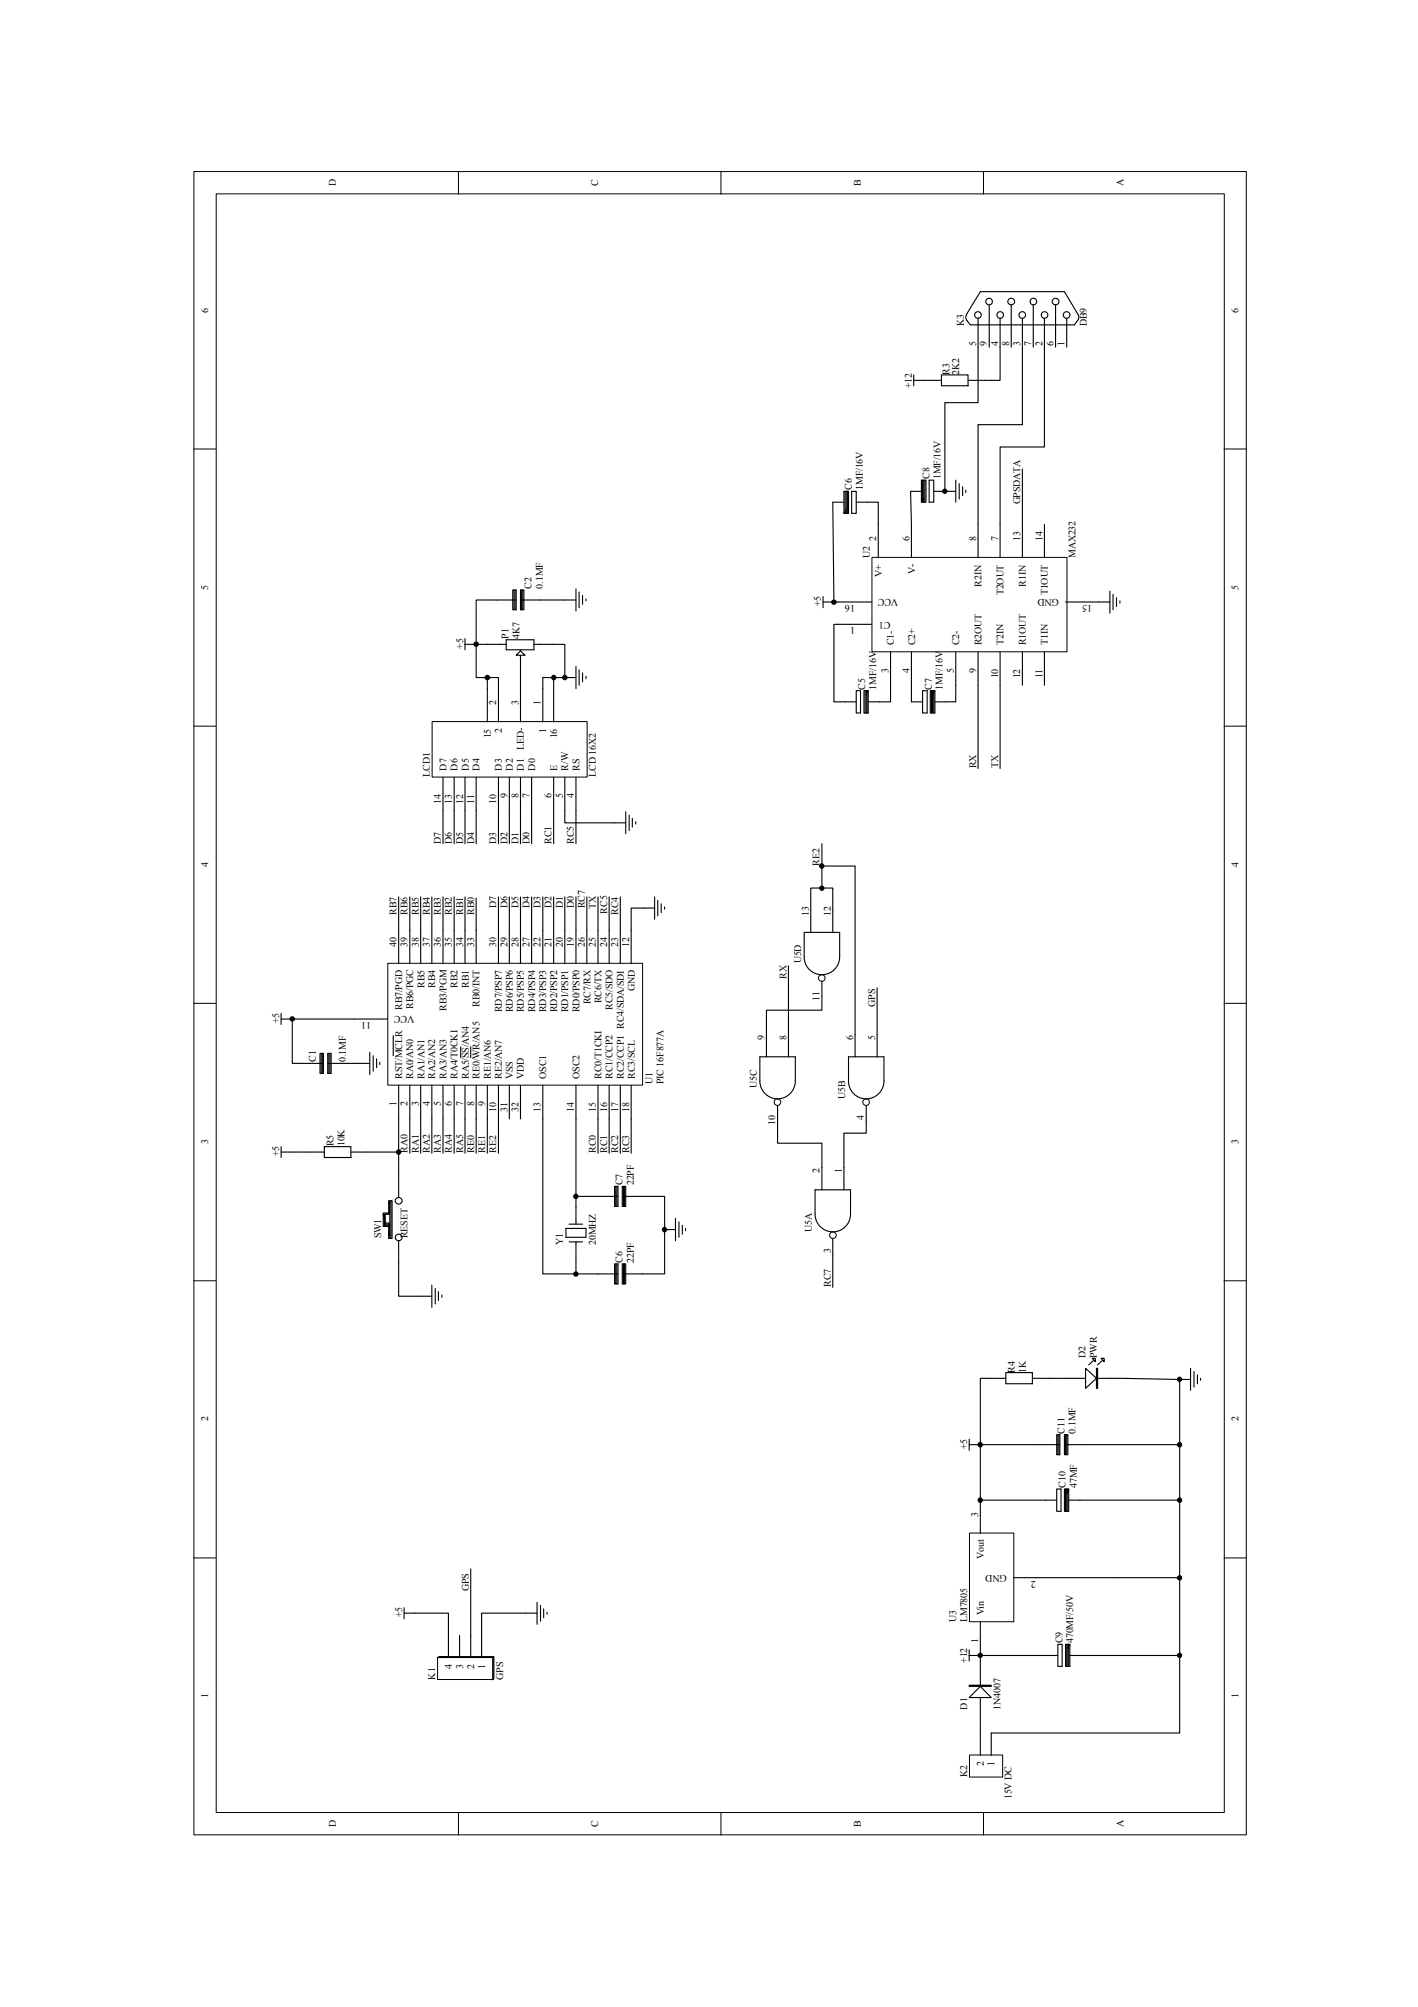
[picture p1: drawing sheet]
<svg xmlns="http://www.w3.org/2000/svg" width="210mm" height="297mm" viewBox="0 0 210 297" stroke-linecap="round" stroke-linejoin="round" font-family="sans-serif">
<g fill="none" stroke="#000" stroke-width=".15">
<path d="M28.7 25.4h155.8v246.2h-155.8zM32 28.7h149.2v239.6h-149.2zM67.9 25.4v3.3M106.7 25.4v3.3M145.6 25.4v3.3M28.7 66.5h3.3M181.2 66.5h3.2M28.7 107.5h3.3M181.2 107.5h3.2M28.7 148.5h3.3M181.2 148.5h3.2M28.7 189.6h3.3"/>
<path d="M181.2 189.6h3.2M28.7 230.6h3.3M181.2 230.6h3.2M67.9 268.3v3.3M106.7 268.3v3.3M145.6 268.3v3.3"/>
</g>
<g fill="none" stroke="#000" stroke-width=".16">
<path d="M135.3 56.3h4.1M135.3 55.5v1.6M139.4 55.5h3.9v1.6h-3.9zM143.3 56.3h3.4M144.8 47.1v4.3M145.1 43.2h12.5l2 3.4 .1 .3a1.63 1.63 0 0 1-.7 1.2h-15.4a1.8 1.8 0 0 1-.6-1.2l.1-.5zM146.4 45.1v6.3M148 47.1v4.3M149.7 45.1v6.3M151.3 47.1v4.3M153 45.1v6.3M154.6 47.1v4.3"/>
<path d="M156.3 45.1v6.3M157.9 47.1v4.3M145.1 246.6v7.6"/>
<circle cx="144.8" cy="46.6" r=".49"/>
<circle cx="146.4" cy="44.6" r=".49"/>
<circle cx="148.1" cy="46.6" r=".49"/>
<circle cx="149.7" cy="44.6" r=".5"/>
<circle cx="151.3" cy="46.6" r=".49"/>
<circle cx="153" cy="44.6" r=".49"/>
<circle cx="154.6" cy="46.6" r=".49"/>
<circle cx="156.3" cy="44.6" r=".5"/>
<circle cx="157.9" cy="46.6" r=".49"/>
</g>
<path d="M143.5 249.4h3.2v.2h-3.2z" fill-rule="evenodd" fill="#fff"/>
<path d="M143.5 249.4h3.2v.2h-3.2z" fill="none" stroke="#000" stroke-width=".16"/>
<path d="M145.1 249.6l1.6 1.6h-3.2z" fill="#fff"/>
<path d="M145.1 249.6l1.6 1.6h-3.2z" fill="none" stroke="#000" stroke-width=".16"/>
<path d="M143.6 259.7h4.8v3.3h-4.8z" fill="#fff"/>
<path d="M143.5 259.7h4.9v3.3h-4.9z" fill="none" stroke="#000" stroke-width=".15"/>
<g fill="none" stroke="#000" stroke-width=".16">
<path d="M154 213.8h2.9M156.4 212.3h.5v3h-.5zM156.6 212.3v3M156.8 212.3v3M157.6 212.3h.5v3h-.5zM157.6 213.8h2.9M157.7 212.3v3M157.9 212.3v3M154.8 222h1.6M156.4 220.4h.7v3.3h-.7zM157.6 220.4h.6v3.3h-.6zM157.7 220.4v3.3"/>
<path d="M157.9 221.1l.2-.6v3.2M158.2 220.5l-.3-.1v3.3M158.2 222h1.7M145.1 256.5v3.3M146.7 256.5v3.3M154.9 245h1.7M156.6 243.4h.6v3.2h-.6zM157.7 243.4h.7v3.2h-.7zM157.9 243.4v3.2M158.1 244l.1-.5v3.1M158.4 245h1.6M158.4 243.5l-.3-.1v3.2"/>
</g>
<path d="M143.6 226.9h6.5v13.1h-6.5z" fill="#fff"/>
<path d="M143.5 226.9h6.6v13.1h-6.6z" fill="none" stroke="#000" stroke-width=".15"/>
<path d="M143.5 213.8h1.6M143.5 213v1.7M154 213.8h-8.9v8.2M160.5 213.8h14.1v8.2M150 233.5h24.6M154.8 222h-9.7v4.9M159.9 222h14.7v34.5h-27.9M143.5 244.2v1.6M145.1 240.1v4.9h-1.6M145.1 254.2v2.3M154.9 245h-9.8v1.6M160 245h14.6" fill="none" stroke="#000" stroke-width=".16"/>
<path d="M129.1 82.5h28.8v13.9h-28.8z" fill="#fff"/>
<path d="M129.1 82.5h28.8v14h-28.8z" fill="none" stroke="#000" stroke-width=".15"/>
<g fill="none" stroke="#000" stroke-width=".16">
<path d="M144.8 51.4v8.2h-4.9v13.1M151.3 51.4v11.5h-6.5v19.6M154.6 51.4v14.8h-6.6v16.3M124.9 72.7h.7v3.3h-.7zM124.9 74.3h-1.6l.1 14.8h5.6M125.1 72.7v3.1l.2-.5M125.3 72.7v3.3l-.4-.2M125.4 72.7v3.3M126.1 72.7h.6v3.3h-.6zM126.7 74.3h3.3v8.2M136.4 71.1h.7v3.2h-.7zM136.4 72.7h-1.6l.1 9.8"/>
<path d="M136.6 71.1v3.1l.1-.5M136.7 71.1v3.2l-.3-.1M136.9 71.1v3.2M137.5 71.1h.7v3.2h-.7zM138.2 72.7h3.3M141.5 71.1v3.2M142 71.6v2.3M142.5 72v1.4M143 72.5v.4M151.3 69.4v13.1M154.6 77.6v4.9M121.8 89.1h1.6"/>
<path d="M121.8 88.3v1.6M129 92.4h-5.6v11.5h3.3M131.8 96.5v7.4h-3.3M134.9 96.5v7.4h1.7M141.5 96.5v7.4h-3.1M144.8 96.5v17.2M148 96.5v17.2M151.3 96.5v4.9M154.6 96.5v4.9M157.7 89.1h6.6M164.3 87.5v3.3M164.8 88v2.2"/>
<path d="M165.3 88.5v1.3M165.8 88.9v.4M126.7 102.2h.7v3.3h-.7zM127.9 102.2h.6v3.3h-.6zM128.1 102.2v3.3M128.2 102.9l.2-.5v3.1M128.5 102.4l-.3-.2v3.3M136.6 102.2h.6v3.3h-.6zM137.7 102.2h.7v3.3h-.7zM137.9 102.2v3.3M138 102.9l.2-.5v3.1M138.4 102.4l-.4-.2v3.3"/>
<path d="M146.4 204h2.5M148.9 203.1h3.9v1.7h-3.9zM152.8 204h2.5M158.2 204h7.6M161.8 201.4l-.6 .6M163.2 201.4l-.7 .6"/>
</g>
<path d="M160.7 202.5l1.6 1.5-1.6 1.5z" fill="#fff"/>
<path d="M160.7 202.5l1.6 1.5-1.6 1.5z" fill="none" stroke="#000" stroke-width=".16"/>
<path d="M162.3 202.5h.2v3h-.2z" fill-rule="evenodd" fill="#fff"/>
<path d="M162.3 202.5h.2v3h-.2z" fill="none" stroke="#000" stroke-width=".16"/>
<path d="M163 201h.4v.5z" fill="#fff"/>
<path d="M163 201h.4v.5z" fill="none" stroke="#000" stroke-width=".16"/>
<path d="M161.7 201h.4v.5z" fill="#fff"/>
<path d="M148 51.4v4.9h-1.3M146.4 204h-1.3v9.8M155.3 204h2.9M161.7 201h.4v.5zM165.8 204l8.8 .2M174.6 204.2v9.6M174.6 204.2h1.6M176.2 202.5v3.3M176.7 203v2.3M177.2 203.5v1.3M177.7 204v.3" fill="none" stroke="#000" stroke-width=".16"/>
<path d="M64.8 245.3h8.2v3.2h-8.2z" fill="#fff"/>
<g fill="none" stroke="#000" stroke-width=".15">
<path d="M64.8 245.3h8.2v3.3h-8.2z"/>
<circle cx="139.8" cy="72.7" r=".32"/>
<circle cx="123.4" cy="89.1" r=".33"/>
</g>
<path d="M59.8 238.7h6.6v6.6M59.8 237.9v1.7M69.7 232.2v13.1M79.5 238.7h-8.2v6.6M79.5 237.1v3.3M80 237.6v2.3M80.5 238.1v1.3M81 238.6v.3M64.9 245.3h8v3.1M66.2 245.3h-1.4l.3-.1h8v3.2l-.2 .2M68 242.1v3.2" fill="none" stroke="#000" stroke-width=".16"/>
<g fill="#000">
<circle cx="139.8" cy="72.7" r=".32"/>
<circle cx="123.4" cy="89.1" r=".33"/>
</g>
<path d="M57.4 142.6h37.7v18h-37.7z" fill="#fff"/>
<path d="M57.4 142.6h37.7v18h-37.7z" fill="none" stroke="#000" stroke-width=".15"/>
<g fill="none" stroke="#000" stroke-width=".16">
<path d="M59 137.7v4.9M60.7 137.7v4.9M62.3 137.7v4.9M63.9 137.7v4.9M65.6 137.7v4.9M67.2 137.7v4.9M68.8 137.7v4.9M70.5 137.7v4.9M73.8 137.7v4.9M75.4 137.7v4.9M77 137.7v4.9M78.7 137.7v4.9"/>
<path d="M80.3 137.7v4.9M82 137.7v4.9M83.6 137.7v4.9M85.3 137.7v4.9M86.9 137.7v4.9M88.5 137.7v4.9M90.2 137.7v4.9M91.8 137.7v4.9M93.4 137.7v4.9M52.5 150.8h4.9M58.2 153.3v2.9M68.2 154.9v1.6"/>
<path d="M69.7 154.9v1.6M59 160.6v5M59 173.9v3.3M60.7 160.6v5M62.3 160.6v5M63.9 160.6v5M65.6 160.6v5M67.2 160.6v5M68.8 160.6v5M70.5 160.6v5M72.1 160.6v5M73.8 160.6v5"/>
<path d="M75.4 160.6v5M77 160.6v5M80.3 160.6v27.9h5v-4.7M85.3 160.6v20.6M85.3 177.1h6.2M88.5 160.6v5M90.2 160.6v5M91 175.6h.5v3h-.5zM91.1 175.6v3M91.3 175.6v3M91.8 160.6v5M92.1 175.6h.5v3h-.5z"/>
<path d="M92.1 177.1h6.3v11.4h-6.3M92.3 175.6v3M92.5 175.6v3M93.4 160.6v5M59 183.6v3.3M83.8 181.8h2.9v1.3h-2.9zM84.2 181.2h2M84.2 183.8h2M85.3 188.5h6.2M91 187.1h.5v2.9h-.5zM91.1 187.1v2.9M91.3 187.1v2.9"/>
<path d="M92.1 187.1h.5v2.9h-.5zM92.3 187.1v2.9M92.5 187.1v2.9M98.4 182h1.6M100 180.3v3.3M100.5 180.8v2.3M101 181.3v1.4M101.5 181.8v.3"/>
</g>
<path d="M57.5 177.9h.2v4.9h-.2v-1.8h-.5v-1.3h.5z" fill-rule="evenodd" fill="#fff"/>
<g fill="none" stroke="#000" stroke-width=".16">
<path d="M90.2 132.7v5M96.9 134.4h-3.5v3.3M96.9 132.7v3.3M97.4 133.3v2.2M97.9 133.8v1.3M98.4 134.2v.4M41.6 150v1.6M41.6 150.8h1.7M47.4 155.9h.5v3h-.5zM47.5 155.9v3M47.7 155.9v3M48.5 155.9h.5v3h-.5z"/>
<path d="M48.5 157.4h6.2M48.7 155.9v3M48.9 155.9v3M52.5 150.8h-9.2v6.6h4.6M54.7 155.7v3.3M55.2 156.2v2.3M55.8 156.7v1.3M56.2 157.2v.4M41.6 170.5h6.4M41.6 169.7v1.6M48 169.7h3.9v1.6h-3.9zM51.9 170.5h7.1"/>
<path d="M56.7 179.7l.3 1.6M56.9 179.7v1.8M57.5 177.9h.2v4.9h-.2v-1.8h-.5v-1.3h.5zM57.5 178v-.3h.5v5.6h-.5v-1M57.5 179.7h-.6v1.6h.6M57.5 179.5h-.8v2h1M57.9 177.9v5.4M57.9 177.7l-.2 .2M59 165.6v8.3M88.5 165.6v5.1M90.2 165.6v5.1M57 180.8v.4h.5"/>
<path d="M57.7 182.7v.6M59 186.9v4.9h4.9M63.9 190.2v3.3M64.4 190.7v2.3M64.9 191.2v1.3M65.4 191.7v.3"/>
<circle cx="59" cy="177.7" r=".49"/>
<circle cx="59" cy="183.2" r=".49"/>
</g>
<path d="M64 106.8h22.9v8.2h-22.9z" fill="#fff"/>
<path d="M64 106.8h22.9v8.2h-22.9z" fill="none" stroke="#000" stroke-width=".15"/>
<g fill="none" stroke="#000" stroke-width=".16">
<path d="M72.1 95.4h2.8M74.9 94.7h4.1v1.5h-4.1zM77 96.2v2.8M79 95.4h2.8M65.6 115.1v9.8M67.2 115.1v9.8M68.8 115.1v9.8M70.5 115.1v9.8M72.1 101.9v4.9M73.8 101.9v4.9M73.8 115.1v9.8M75.4 115.1v9.8"/>
<path d="M77 101.9v4.9M77 115.1v9.8M78.7 115.1v9.8M80.3 101.9v4.9M82 101.9v4.9M82 115.1v9.8M83.6 115.1v4.9M85.3 115.1v9.8"/>
</g>
<path d="M76.4 97l.6-.7 .7 .7z" fill="#fff"/>
<g fill="none" stroke="#000" stroke-width=".16">
<path d="M68.8 94.5v1.7M72.1 95.4h-1.6v4.9h3.3v1.6M75.9 87.3h.5v2.9h-.5zM76.1 87.3v2.9M76.2 87.3v2.9M76.4 97l.6-.7 .7 .7zM76.4 88.8h-5.9v6.6h-1.7M77 87.3h.6v2.9h-.6zM77 99v2.9M77 88.8h8.3M77.2 87.3v2.9M77.4 87.3v2.9"/>
<path d="M81.8 95.4h1.8v4.9h-3.3v1.6M85.3 87.2v3.2M85.3 98.6v3.3M85.7 87.6v2.3M85.7 99.1v2.3M86.2 88.1v1.3M86.2 99.6v1.3M86.7 88.6v.3M72.1 100.3v1.6M82 100.3v1.6M83.6 120v1.8h9M83.6 100.3h1.7"/>
<path d="M86.7 100.1v.3M59 132.7v5M60.7 132.7v5M62.3 132.7v5M63.9 132.7v5M65.6 132.7v5M67.2 132.7v5M68.8 132.7v5M70.5 132.9v4.8M73.8 132.7v5M75.4 132.7v5M77 132.7v5"/>
<path d="M78.7 132.7v5M80.3 132.7v5M82 132.7v5M83.6 132.7v5M85.3 132.7v5M86.9 132.7v5M88.5 132.7v5M91.8 132.7v5M92.6 120.1v3.3M93.1 120.6v2.3M93.6 121.1v1.3M94.1 121.6v.4"/>
<path d="M119 138h5.3v3.6a2.62 2.62 0 0 1-2.6 2.7 2.62 2.62 0 0 1-2.7-2.7zM120 138v-6.6h3.3v6.6M121.7 128.2h4.9v28.2M121.7 124.9v6.5M112.5 156.4h5.2v3.6a2.62 2.62 0 0 1-2.6 2.6 2.62 2.62 0 0 1-2.6-2.6zM116.7 142.9v13.5M121.7 145.2v4.3h-8.2v6.9M125.6 156.4h5.3v3.6a2.62 2.62 0 0 1-2.7 2.6 2.62 2.62 0 0 1-2.6-2.6zM129.8 146.2v10.2M60.7 165.6v5.1M62.3 165.6v5.1M63.9 165.6v5.1"/>
<path d="M65.6 165.6v5.1M67.2 165.6v5.1M68.8 165.6v5.1M70.5 165.6v5.1M72.1 165.6v5.1M73.8 165.6v5.1M91.8 165.6v5.1M93.4 165.6v5.1M115.1 163.6v5.6h6.6v6.9M120.6 176.1h5.3v3.6a2.62 2.62 0 0 1-2.6 2.6 2.62 2.62 0 0 1-2.7-2.6zM128.2 163.6v4.1h-3.3v8.4M123.3 183.3v7.2"/>
</g>
<g fill="#000">
<circle cx="70.5" cy="95.4" r=".33"/>
<circle cx="72.1" cy="100.3" r=".33"/>
<circle cx="82" cy="100.3" r=".33"/>
<circle cx="83.6" cy="100.3" r=".33"/>
<circle cx="121.6" cy="128.2" r=".33"/>
<circle cx="121.6" cy="131.5" r=".32"/>
<circle cx="43.3" cy="150.8" r=".33"/>
<circle cx="59" cy="170.5" r=".33"/>
<circle cx="85.2" cy="177.1" r=".33"/>
<circle cx="85.2" cy="188.6" r=".32"/>
<circle cx="98.4" cy="182" r=".33"/>
<circle cx="145.1" cy="213.8" r=".33"/>
<circle cx="174.6" cy="204.1" r=".32"/>
<circle cx="174.6" cy="213.8" r=".33"/>
<circle cx="145.1" cy="222" r=".33"/>
<circle cx="174.6" cy="222" r=".33"/>
<circle cx="174.6" cy="233.5" r=".32"/>
<circle cx="145.1" cy="245" r=".32"/>
<circle cx="174.6" cy="245" r=".32"/>
</g>
<g fill="none" stroke="#000" stroke-width=".15">
<circle cx="70.5" cy="95.4" r=".33"/>
<circle cx="72.1" cy="100.3" r=".33"/>
<circle cx="82" cy="100.3" r=".33"/>
<circle cx="83.6" cy="100.3" r=".33"/>
<circle cx="121.6" cy="128.2" r=".33"/>
<circle cx="121.6" cy="131.5" r=".32"/>
<circle cx="43.3" cy="150.8" r=".33"/>
<circle cx="121.6" cy="144.7" r=".49"/>
<circle cx="59" cy="170.5" r=".33"/>
<circle cx="85.2" cy="177.1" r=".33"/>
<circle cx="115.1" cy="163.1" r=".49"/>
<circle cx="128.2" cy="163.1" r=".49"/>
<circle cx="85.2" cy="188.6" r=".32"/>
<circle cx="98.4" cy="182" r=".33"/>
<circle cx="123.3" cy="182.8" r=".49"/>
<circle cx="145.1" cy="213.8" r=".33"/>
<circle cx="174.6" cy="204.1" r=".32"/>
<circle cx="174.6" cy="213.8" r=".33"/>
<circle cx="145.1" cy="222" r=".33"/>
<circle cx="174.6" cy="222" r=".33"/>
<circle cx="174.6" cy="233.5" r=".32"/>
<circle cx="145.1" cy="245" r=".32"/>
<circle cx="174.6" cy="245" r=".32"/>
</g>
<g font-size="1.5">
<text x="49.7" y="27.5" transform="rotate(-90 49.7 27.5)">D</text>
<text x="88.6" y="27.5" transform="rotate(-90 88.6 27.5)">C</text>
<text x="127.4" y="27.5" transform="rotate(-90 127.4 27.5)">B</text>
<text x="166.3" y="27.5" transform="rotate(-90 166.3 27.5)">A</text>
<text x="30.8" y="46.3" transform="rotate(-90 30.8 46.3)">6</text>
<text x="183.3" y="46.3" transform="rotate(-90 183.3 46.3)">6</text>
<text x="142.7" y="48.2" transform="rotate(-90 142.7 48.2)">K3</text>
<text x="144.5" y="51.2" transform="rotate(-90 144.5 51.2)">5</text>
<text x="146.1" y="51.2" transform="rotate(-90 146.1 51.2)">9</text>
<text x="147.7" y="51.2" transform="rotate(-90 147.7 51.2)">4</text>
<text x="149.4" y="51.2" transform="rotate(-90 149.4 51.2)">8</text>
<text x="151" y="51.2" transform="rotate(-90 151 51.2)">3</text>
<text x="152.7" y="51.2" transform="rotate(-90 152.7 51.2)">7</text>
<text x="154.3" y="51.2" transform="rotate(-90 154.3 51.2)">2</text>
<text x="156" y="51.2" transform="rotate(-90 156 51.2)">6</text>
<text x="157.6" y="51.2" transform="rotate(-90 157.6 51.2)">1</text>
<text x="160.9" y="48.2" transform="rotate(-90 160.9 48.2)">DB9</text>
<text x="135" y="57.4" transform="rotate(-90 135 57.4)">+12</text>
<text x="140.5" y="55.4" transform="rotate(-90 140.5 55.4)">R3</text>
<text x="142" y="55.4" transform="rotate(-90 142 55.4)">2K2</text>
<text x="137.6" y="70.9" transform="rotate(-90 137.6 70.9)">C8</text>
<text x="139.2" y="70.9" transform="rotate(-90 139.2 70.9)">1MF/16V</text>
<text x="126.1" y="72.5" transform="rotate(-90 126.1 72.5)">C6</text>
<text x="127.7" y="72.5" transform="rotate(-90 127.7 72.5)">1MF/16V</text>
<text x="151" y="74.7" transform="rotate(-90 151 74.7)">GPSDATA</text>
<text x="128.7" y="82.5" transform="rotate(-90 128.7 82.5)">U2</text>
<text x="129.7" y="80.1" transform="rotate(-90 129.7 80.1)">2</text>
<text x="134.6" y="80.1" transform="rotate(-90 134.6 80.1)">6</text>
<text x="144.5" y="80.1" transform="rotate(-90 144.5 80.1)">8</text>
<text x="147.7" y="80.1" transform="rotate(-90 147.7 80.1)">7</text>
<text x="151" y="80.1" transform="rotate(-90 151 80.1)">13</text>
<text x="154.3" y="80.1" transform="rotate(-90 154.3 80.1)">14</text>
<text x="159.2" y="82.5" transform="rotate(-90 159.2 82.5)">MAX232</text>
<text x="30.8" y="87.3" transform="rotate(-90 30.8 87.3)">5</text>
<text x="78.7" y="87.1" transform="rotate(-90 78.7 87.1)">C2</text>
<text x="80.3" y="87.1" transform="rotate(-90 80.3 87.1)">0.1MF</text>
<text x="121.5" y="89.7" transform="rotate(-90 121.5 89.7)">+5</text>
<text x="126.6" y="89.5" transform="rotate(-180 126.6 89.5)">16</text>
<text x="130.5" y="85.3" transform="rotate(-90 130.5 85.3)">V+</text>
<text x="133" y="88.7" transform="rotate(-180 133 88.7)">VCC</text>
<text x="135.5" y="85" transform="rotate(-90 135.5 85)">V-</text>
<text x="145.3" y="86.8" transform="rotate(-90 145.3 86.8)">R2IN</text>
<text x="148.5" y="88.1" transform="rotate(-90 148.5 88.1)">T2OUT</text>
<text x="151.8" y="86.8" transform="rotate(-90 151.8 86.8)">R1IN</text>
<text x="155.1" y="88.1" transform="rotate(-90 155.1 88.1)">T1OUT</text>
<text x="156.8" y="88.7" transform="rotate(-180 156.8 88.7)">GND</text>
<text x="161.7" y="89.5" transform="rotate(-180 161.7 89.5)">15</text>
<text x="183.3" y="87.3" transform="rotate(-90 183.3 87.3)">5</text>
<text x="75.3" y="94.5" transform="rotate(-90 75.3 94.5)">P1</text>
<text x="76.9" y="94.5" transform="rotate(-90 76.9 94.5)">4K7</text>
<text x="126.6" y="92.8" transform="rotate(-180 126.6 92.8)">1</text>
<text x="131.8" y="92" transform="rotate(-180 131.8 92)">C1</text>
<text x="132.3" y="95.5" transform="rotate(-90 132.3 95.5)">C1-</text>
<text x="135.5" y="95.5" transform="rotate(-90 135.5 95.5)">C2+</text>
<text x="142" y="95.5" transform="rotate(-90 142 95.5)">C2-</text>
<text x="145.3" y="95.5" transform="rotate(-90 145.3 95.5)">R2OUT</text>
<text x="148.5" y="95.5" transform="rotate(-90 148.5 95.5)">T2IN</text>
<text x="151.8" y="95.5" transform="rotate(-90 151.8 95.5)">R1OUT</text>
<text x="155.1" y="95.5" transform="rotate(-90 155.1 95.5)">T1IN</text>
<text x="68.5" y="96" transform="rotate(-90 68.5 96)">+5</text>
<text x="131.5" y="99.6" transform="rotate(-90 131.5 99.6)">3</text>
<text x="134.6" y="99.6" transform="rotate(-90 134.6 99.6)">4</text>
<text x="141.2" y="99.6" transform="rotate(-90 141.2 99.6)">5</text>
<text x="144.5" y="99.6" transform="rotate(-90 144.5 99.6)">9</text>
<text x="147.7" y="100.4" transform="rotate(-90 147.7 100.4)">10</text>
<text x="151" y="100.4" transform="rotate(-90 151 100.4)">12</text>
<text x="154.3" y="100.4" transform="rotate(-90 154.3 100.4)">11</text>
<text x="73.4" y="104.3" transform="rotate(-90 73.4 104.3)">2</text>
<text x="76.8" y="104.3" transform="rotate(-90 76.8 104.3)">3</text>
<text x="80" y="104.3" transform="rotate(-90 80 104.3)">1</text>
<text x="128.1" y="102.1" transform="rotate(-90 128.1 102.1)">C5</text>
<text x="129.7" y="102.1" transform="rotate(-90 129.7 102.1)">1MF/16V</text>
<text x="137.9" y="102.1" transform="rotate(-90 137.9 102.1)">C7</text>
<text x="139.5" y="102.1" transform="rotate(-90 139.5 102.1)">1MF/16V</text>
<text x="72.6" y="109.3" transform="rotate(-90 72.6 109.3)">15</text>
<text x="74.3" y="108.4" transform="rotate(-90 74.3 108.4)">2</text>
<text x="77.6" y="111.1" transform="rotate(-90 77.6 111.1)">LED-</text>
<text x="80.9" y="108.4" transform="rotate(-90 80.9 108.4)">1</text>
<text x="82.5" y="109.3" transform="rotate(-90 82.5 109.3)">16</text>
<text x="144.5" y="113.7" transform="rotate(-90 144.5 113.7)">RX</text>
<text x="147.7" y="113.7" transform="rotate(-90 147.7 113.7)">TX</text>
<text x="63.6" y="115" transform="rotate(-90 63.6 115)">LCD1</text>
<text x="65.3" y="118.9" transform="rotate(-90 65.3 118.9)">14</text>
<text x="66.1" y="114" transform="rotate(-90 66.1 114)">D7</text>
<text x="66.9" y="118.9" transform="rotate(-90 66.9 118.9)">13</text>
<text x="67.7" y="114" transform="rotate(-90 67.7 114)">D6</text>
<text x="68.5" y="118.9" transform="rotate(-90 68.5 118.9)">12</text>
<text x="69.4" y="114" transform="rotate(-90 69.4 114)">D5</text>
<text x="70.2" y="118.9" transform="rotate(-90 70.2 118.9)">11</text>
<text x="71" y="114" transform="rotate(-90 71 114)">D4</text>
<text x="73.4" y="118.9" transform="rotate(-90 73.4 118.9)">10</text>
<text x="74.3" y="114" transform="rotate(-90 74.3 114)">D3</text>
<text x="75.1" y="118.1" transform="rotate(-90 75.1 118.1)">9</text>
<text x="75.9" y="114" transform="rotate(-90 75.9 114)">D2</text>
<text x="76.8" y="118.1" transform="rotate(-90 76.8 118.1)">8</text>
<text x="77.6" y="114" transform="rotate(-90 77.6 114)">D1</text>
<text x="78.4" y="118.1" transform="rotate(-90 78.4 118.1)">7</text>
<text x="79.2" y="114" transform="rotate(-90 79.2 114)">D0</text>
<text x="81.7" y="118.1" transform="rotate(-90 81.7 118.1)">6</text>
<text x="82.5" y="114" transform="rotate(-90 82.5 114)">E</text>
<text x="83.3" y="118.1" transform="rotate(-90 83.3 118.1)">5</text>
<text x="84.1" y="114" transform="rotate(-90 84.1 114)">R/W</text>
<text x="84.9" y="118.1" transform="rotate(-90 84.9 118.1)">4</text>
<text x="85.8" y="114" transform="rotate(-90 85.8 114)">RS</text>
<text x="88.2" y="115" transform="rotate(-90 88.2 115)">LCD 16X2</text>
<text x="65.3" y="124.9" transform="rotate(-90 65.3 124.9)">D7</text>
<text x="66.9" y="124.9" transform="rotate(-90 66.9 124.9)">D6</text>
<text x="68.5" y="124.9" transform="rotate(-90 68.5 124.9)">D5</text>
<text x="70.2" y="124.9" transform="rotate(-90 70.2 124.9)">D4</text>
<text x="73.4" y="124.9" transform="rotate(-90 73.4 124.9)">D3</text>
<text x="75.1" y="124.9" transform="rotate(-90 75.1 124.9)">D2</text>
<text x="76.8" y="124.9" transform="rotate(-90 76.8 124.9)">D1</text>
<text x="78.4" y="124.9" transform="rotate(-90 78.4 124.9)">D0</text>
<text x="81.7" y="124.9" transform="rotate(-90 81.7 124.9)">RC1</text>
<text x="84.9" y="124.9" transform="rotate(-90 84.9 124.9)">RC5</text>
<text x="30.8" y="128.3" transform="rotate(-90 30.8 128.3)">4</text>
<text x="121.3" y="128.1" transform="rotate(-90 121.3 128.1)">RE2</text>
<text x="183.3" y="128.3" transform="rotate(-90 183.3 128.3)">4</text>
<text x="58.7" y="135.4" transform="rotate(-90 58.7 135.4)">RB7</text>
<text x="60.3" y="135.4" transform="rotate(-90 60.3 135.4)">RB6</text>
<text x="62" y="135.4" transform="rotate(-90 62 135.4)">RB5</text>
<text x="63.6" y="135.4" transform="rotate(-90 63.6 135.4)">RB4</text>
<text x="65.3" y="135.4" transform="rotate(-90 65.3 135.4)">RB3</text>
<text x="66.9" y="135.4" transform="rotate(-90 66.9 135.4)">RB2</text>
<text x="68.5" y="135.4" transform="rotate(-90 68.5 135.4)">RB1</text>
<text x="70.2" y="135.4" transform="rotate(-90 70.2 135.4)">RB0</text>
<text x="73.4" y="134.4" transform="rotate(-90 73.4 134.4)">D7</text>
<text x="75.1" y="134.4" transform="rotate(-90 75.1 134.4)">D6</text>
<text x="76.8" y="134.4" transform="rotate(-90 76.8 134.4)">D5</text>
<text x="78.4" y="134.4" transform="rotate(-90 78.4 134.4)">D4</text>
<text x="80" y="134.4" transform="rotate(-90 80 134.4)">D3</text>
<text x="81.7" y="134.4" transform="rotate(-90 81.7 134.4)">D2</text>
<text x="83.3" y="134.4" transform="rotate(-90 83.3 134.4)">D1</text>
<text x="84.9" y="134.4" transform="rotate(-90 84.9 134.4)">D0</text>
<text x="86.6" y="134.4" transform="rotate(-90 86.6 134.4)">RC7</text>
<text x="88.2" y="134.5" transform="rotate(-90 88.2 134.5)">TX</text>
<text x="89.9" y="135.2" transform="rotate(-90 89.9 135.2)">RC5</text>
<text x="91.5" y="135.4" transform="rotate(-90 91.5 135.4)">RC4</text>
<text x="119.7" y="135.5" transform="rotate(-90 119.7 135.5)">13</text>
<text x="123" y="135.5" transform="rotate(-90 123 135.5)">12</text>
<text x="58.7" y="140.1" transform="rotate(-90 58.7 140.1)">40</text>
<text x="60.3" y="140.1" transform="rotate(-90 60.3 140.1)">39</text>
<text x="62" y="140.1" transform="rotate(-90 62 140.1)">38</text>
<text x="63.6" y="140.1" transform="rotate(-90 63.6 140.1)">37</text>
<text x="65.3" y="140.1" transform="rotate(-90 65.3 140.1)">36</text>
<text x="66.9" y="140.1" transform="rotate(-90 66.9 140.1)">35</text>
<text x="68.5" y="140.1" transform="rotate(-90 68.5 140.1)">34</text>
<text x="70.2" y="140.1" transform="rotate(-90 70.2 140.1)">33</text>
<text x="73.4" y="140.1" transform="rotate(-90 73.4 140.1)">30</text>
<text x="75.1" y="140.1" transform="rotate(-90 75.1 140.1)">29</text>
<text x="76.8" y="140.1" transform="rotate(-90 76.8 140.1)">28</text>
<text x="78.4" y="140.1" transform="rotate(-90 78.4 140.1)">27</text>
<text x="80" y="140.1" transform="rotate(-90 80 140.1)">22</text>
<text x="81.7" y="140.1" transform="rotate(-90 81.7 140.1)">21</text>
<text x="83.3" y="140.1" transform="rotate(-90 83.3 140.1)">20</text>
<text x="84.9" y="140.1" transform="rotate(-90 84.9 140.1)">19</text>
<text x="86.6" y="140.1" transform="rotate(-90 86.6 140.1)">26</text>
<text x="88.2" y="140.1" transform="rotate(-90 88.2 140.1)">25</text>
<text x="89.9" y="140.1" transform="rotate(-90 89.9 140.1)">24</text>
<text x="91.5" y="140.1" transform="rotate(-90 91.5 140.1)">23</text>
<text x="93.1" y="140.1" transform="rotate(-90 93.1 140.1)">12</text>
<text x="118.6" y="142.6" transform="rotate(-90 118.6 142.6)">U5D</text>
<text x="59.5" y="149.5" transform="rotate(-90 59.5 149.5)">RB7/PGD</text>
<text x="61.2" y="149.3" transform="rotate(-90 61.2 149.3)">RB6/PGC</text>
<text x="62.8" y="146.2" transform="rotate(-90 62.8 146.2)">RB5</text>
<text x="64.4" y="146.2" transform="rotate(-90 64.4 146.2)">RB4</text>
<text x="66.1" y="149.6" transform="rotate(-90 66.1 149.6)">RB3/PGM</text>
<text x="67.7" y="146.2" transform="rotate(-90 67.7 146.2)">RB2</text>
<text x="69.4" y="146.2" transform="rotate(-90 69.4 146.2)">RB1</text>
<text x="71" y="149" transform="rotate(-90 71 149)">RB0/INT</text>
<text x="74.3" y="149.8" transform="rotate(-90 74.3 149.8)">RD7/PSP7</text>
<text x="75.9" y="149.8" transform="rotate(-90 75.9 149.8)">RD6/PSP6</text>
<text x="77.6" y="149.8" transform="rotate(-90 77.6 149.8)">RD5/PSP5</text>
<text x="79.2" y="149.8" transform="rotate(-90 79.2 149.8)">RD4/PSP4</text>
<text x="80.9" y="149.8" transform="rotate(-90 80.9 149.8)">RD3/PSP3</text>
<text x="82.5" y="149.8" transform="rotate(-90 82.5 149.8)">RD2/PSP2</text>
<text x="84.1" y="149.8" transform="rotate(-90 84.1 149.8)">RD1/PSP1</text>
<text x="85.8" y="149.8" transform="rotate(-90 85.8 149.8)">RD0/PSP0</text>
<text x="87.4" y="148.7" transform="rotate(-90 87.4 148.7)">RC7/RX</text>
<text x="89" y="148.5" transform="rotate(-90 89 148.5)">RC6/TX</text>
<text x="90.7" y="149.5" transform="rotate(-90 90.7 149.5)">RC5/SDO</text>
<text x="94" y="146.7" transform="rotate(-90 94 146.7)">GND</text>
<text x="116.4" y="144.9" transform="rotate(-90 116.4 144.9)">RX</text>
<text x="121.3" y="148.2" transform="rotate(-90 121.3 148.2)">11</text>
<text x="129.5" y="149" transform="rotate(-90 129.5 149)">GPS</text>
<text x="41.3" y="151.5" transform="rotate(-90 41.3 151.5)">+5</text>
<text x="54.9" y="151.2" transform="rotate(-180 54.9 151.2)">11</text>
<text x="61.3" y="150.4" transform="rotate(-180 61.3 150.4)">VCC</text>
<text x="113.2" y="153.9" transform="rotate(-90 113.2 153.9)">9</text>
<text x="116.4" y="153.9" transform="rotate(-90 116.4 153.9)">8</text>
<text x="126.3" y="153.9" transform="rotate(-90 126.3 153.9)">6</text>
<text x="129.5" y="153.9" transform="rotate(-90 129.5 153.9)">5</text>
<text x="46.7" y="157.2" transform="rotate(-90 46.7 157.2)">C1</text>
<text x="51.2" y="157.2" transform="rotate(-90 51.2 157.2)">0.1MF</text>
<text x="59.5" y="159.7" transform="rotate(-90 59.5 159.7)">RST/MCLR</text>
<text x="61.2" y="159.7" transform="rotate(-90 61.2 159.7)">RA0/AN0</text>
<text x="62.8" y="159.7" transform="rotate(-90 62.8 159.7)">RA1/AN1</text>
<text x="64.4" y="159.7" transform="rotate(-90 64.4 159.7)">RA2/AN2</text>
<text x="66.1" y="159.7" transform="rotate(-90 66.1 159.7)">RA3/AN3</text>
<text x="67.7" y="159.7" transform="rotate(-90 67.7 159.7)">RA4/T0CKI</text>
<text x="69.4" y="159.7" transform="rotate(-90 69.4 159.7)">RA5/SS/AN4</text>
<text x="71" y="159.7" transform="rotate(-90 71 159.7)">RE0/WR/AN5</text>
<text x="72.6" y="159.7" transform="rotate(-90 72.6 159.7)">RE1/AN6</text>
<text x="74.3" y="159.7" transform="rotate(-90 74.3 159.7)">RE2/AN7</text>
<text x="75.9" y="159.7" transform="rotate(-90 75.9 159.7)">VSS</text>
<text x="77.6" y="159.7" transform="rotate(-90 77.6 159.7)">VDD</text>
<text x="80.9" y="159.7" transform="rotate(-90 80.9 159.7)">OSC1</text>
<text x="85.8" y="159.7" transform="rotate(-90 85.8 159.7)">OSC2</text>
<text x="89" y="159.7" transform="rotate(-90 89 159.7)">RC0/T1CKI</text>
<text x="90.7" y="159.7" transform="rotate(-90 90.7 159.7)">RC1/CCP2</text>
<text x="92.3" y="159.7" transform="rotate(-90 92.3 159.7)">RC2/CCP1 RC4/SDA/SDI</text>
<text x="94" y="159.7" transform="rotate(-90 94 159.7)">RC3/SCL</text>
<text x="96.6" y="160.5" transform="rotate(-90 96.6 160.5)">U1</text>
<text x="98.2" y="160.5" transform="rotate(-90 98.2 160.5)">PIC 16F877A</text>
<text x="112" y="161" transform="rotate(-90 112 161)">U5C</text>
<text x="58.7" y="163.7" transform="rotate(-90 58.7 163.7)">1</text>
<text x="60.3" y="163.7" transform="rotate(-90 60.3 163.7)">2</text>
<text x="62" y="163.7" transform="rotate(-90 62 163.7)">3</text>
<text x="63.6" y="163.7" transform="rotate(-90 63.6 163.7)">4</text>
<text x="65.3" y="163.7" transform="rotate(-90 65.3 163.7)">5</text>
<text x="66.9" y="163.7" transform="rotate(-90 66.9 163.7)">6</text>
<text x="68.5" y="163.7" transform="rotate(-90 68.5 163.7)">7</text>
<text x="70.2" y="163.7" transform="rotate(-90 70.2 163.7)">8</text>
<text x="71.8" y="163.7" transform="rotate(-90 71.8 163.7)">9</text>
<text x="73.4" y="164.6" transform="rotate(-90 73.4 164.6)">10</text>
<text x="75.1" y="164.6" transform="rotate(-90 75.1 164.6)">31</text>
<text x="76.8" y="164.6" transform="rotate(-90 76.8 164.6)">32</text>
<text x="80" y="164.6" transform="rotate(-90 80 164.6)">13</text>
<text x="84.9" y="164.6" transform="rotate(-90 84.9 164.6)">14</text>
<text x="88.2" y="164.6" transform="rotate(-90 88.2 164.6)">15</text>
<text x="89.9" y="164.6" transform="rotate(-90 89.9 164.6)">16</text>
<text x="91.5" y="164.6" transform="rotate(-90 91.5 164.6)">17</text>
<text x="93.1" y="164.6" transform="rotate(-90 93.1 164.6)">18</text>
<text x="114.8" y="166.5" transform="rotate(-90 114.8 166.5)">10</text>
<text x="125.1" y="162.6" transform="rotate(-90 125.1 162.6)">U5B</text>
<text x="127.9" y="165.7" transform="rotate(-90 127.9 165.7)">4</text>
<text x="30.8" y="169.3" transform="rotate(-90 30.8 169.3)">3</text>
<text x="41.3" y="171.1" transform="rotate(-90 41.3 171.1)">+5</text>
<text x="49.4" y="169.7" transform="rotate(-90 49.4 169.7)">R5</text>
<text x="51" y="169.7" transform="rotate(-90 51 169.7)">10K</text>
<text x="60.3" y="170.6" transform="rotate(-90 60.3 170.6)">RA0</text>
<text x="62" y="170.6" transform="rotate(-90 62 170.6)">RA1</text>
<text x="63.6" y="170.6" transform="rotate(-90 63.6 170.6)">RA2</text>
<text x="65.3" y="170.6" transform="rotate(-90 65.3 170.6)">RA3</text>
<text x="66.9" y="170.6" transform="rotate(-90 66.9 170.6)">RA4</text>
<text x="68.5" y="170.6" transform="rotate(-90 68.5 170.6)">RA5</text>
<text x="70.2" y="170.6" transform="rotate(-90 70.2 170.6)">RE0</text>
<text x="71.8" y="170.6" transform="rotate(-90 71.8 170.6)">RE1</text>
<text x="73.4" y="170.6" transform="rotate(-90 73.4 170.6)">RE2</text>
<text x="88.2" y="170.6" transform="rotate(-90 88.2 170.6)">RC0</text>
<text x="89.9" y="170.6" transform="rotate(-90 89.9 170.6)">RC1</text>
<text x="91.5" y="170.6" transform="rotate(-90 91.5 170.6)">RC2</text>
<text x="93.1" y="170.6" transform="rotate(-90 93.1 170.6)">RC3</text>
<text x="121.3" y="173.6" transform="rotate(-90 121.3 173.6)">2</text>
<text x="124.6" y="173.6" transform="rotate(-90 124.6 173.6)">1</text>
<text x="183.3" y="169.3" transform="rotate(-90 183.3 169.3)">3</text>
<text x="92.2" y="175.4" transform="rotate(-90 92.2 175.4)">C7</text>
<text x="93.8" y="175.4" transform="rotate(-90 93.8 175.4)">22PF</text>
<text x="56.4" y="183.3" transform="rotate(-90 56.4 183.3)">SW1</text>
<text x="60.3" y="183.3" transform="rotate(-90 60.3 183.3)">RESET</text>
<text x="83.3" y="184.3" transform="rotate(-90 83.3 184.3)">Y1</text>
<text x="88.2" y="184.3" transform="rotate(-90 88.2 184.3)">20MHZ</text>
<text x="120.2" y="182.3" transform="rotate(-90 120.2 182.3)">U5A</text>
<text x="123" y="185.4" transform="rotate(-90 123 185.4)">3</text>
<text x="92.2" y="186.9" transform="rotate(-90 92.2 186.9)">C6</text>
<text x="93.8" y="186.9" transform="rotate(-90 93.8 186.9)">22PF</text>
<text x="123" y="190.5" transform="rotate(-90 123 190.5)">RC7</text>
<text x="150.2" y="203.1" transform="rotate(-90 150.2 203.1)">R4</text>
<text x="151.8" y="203.1" transform="rotate(-90 151.8 203.1)">1K</text>
<text x="160.7" y="201" transform="rotate(-90 160.7 201)">D2</text>
<text x="162.3" y="201" transform="rotate(-90 162.3 201)">PWR</text>
<text x="30.8" y="210.3" transform="rotate(-90 30.8 210.3)">2</text>
<text x="143.2" y="214.4" transform="rotate(-90 143.2 214.4)">+5</text>
<text x="157.6" y="212.2" transform="rotate(-90 157.6 212.2)">C11</text>
<text x="159.2" y="212.2" transform="rotate(-90 159.2 212.2)">0.1MF</text>
<text x="183.3" y="210.3" transform="rotate(-90 183.3 210.3)">2</text>
<text x="157.7" y="220.2" transform="rotate(-90 157.7 220.2)">C10</text>
<text x="159.4" y="220.2" transform="rotate(-90 159.4 220.2)">47MF</text>
<text x="144.8" y="224.5" transform="rotate(-90 144.8 224.5)">3</text>
<text x="145.6" y="230.7" transform="rotate(-90 145.6 230.7)">Vout</text>
<text x="149.1" y="233.1" transform="rotate(-180 149.1 233.1)">GND</text>
<text x="153.3" y="234" transform="rotate(-180 153.3 234)">2</text>
<text x="59.5" y="239.4" transform="rotate(-90 59.5 239.4)">+5</text>
<text x="69.4" y="235.4" transform="rotate(-90 69.4 235.4)">GPS</text>
<text x="145.6" y="239.1" transform="rotate(-90 145.6 239.1)">Vin</text>
<text x="141.5" y="240.1" transform="rotate(-90 141.5 240.1)">U3</text>
<text x="143.2" y="240.1" transform="rotate(-90 143.2 240.1)">LM7805</text>
<text x="144.8" y="243.2" transform="rotate(-90 144.8 243.2)">1</text>
<text x="157.3" y="243.2" transform="rotate(-90 157.3 243.2)">C9</text>
<text x="158.9" y="243.2" transform="rotate(-90 158.9 243.2)">470MF/50V</text>
<text x="30.8" y="251.4" transform="rotate(-90 30.8 251.4)">1</text>
<text x="64.4" y="248.6" transform="rotate(-90 64.4 248.6)">K1</text>
<text x="66.9" y="247" transform="rotate(-90 66.9 247)">4</text>
<text x="68.5" y="247" transform="rotate(-90 68.5 247)">3</text>
<text x="70.2" y="247" transform="rotate(-90 70.2 247)">2</text>
<text x="71.8" y="247" transform="rotate(-90 71.8 247)">1</text>
<text x="74.5" y="248.6" transform="rotate(-90 74.5 248.6)">GPS</text>
<text x="143.2" y="246.1" transform="rotate(-90 143.2 246.1)">+12</text>
<text x="183.3" y="251.4" transform="rotate(-90 183.3 251.4)">1</text>
<text x="143.2" y="253" transform="rotate(-90 143.2 253)">D1</text>
<text x="148.1" y="253" transform="rotate(-90 148.1 253)">1N4007</text>
<text x="143.2" y="263" transform="rotate(-90 143.2 263)">K2</text>
<text x="145.6" y="261.4" transform="rotate(-90 145.6 261.4)">2</text>
<text x="147.2" y="261.4" transform="rotate(-90 147.2 261.4)">1</text>
<text x="149.7" y="266.3" transform="rotate(-90 149.7 266.3)">15V DC</text>
<text x="49.7" y="270.4" transform="rotate(-90 49.7 270.4)">D</text>
<text x="88.6" y="270.4" transform="rotate(-90 88.6 270.4)">C</text>
<text x="127.4" y="270.4" transform="rotate(-90 127.4 270.4)">B</text>
<text x="166.3" y="270.4" transform="rotate(-90 166.3 270.4)">A</text>
</g>
</svg>
